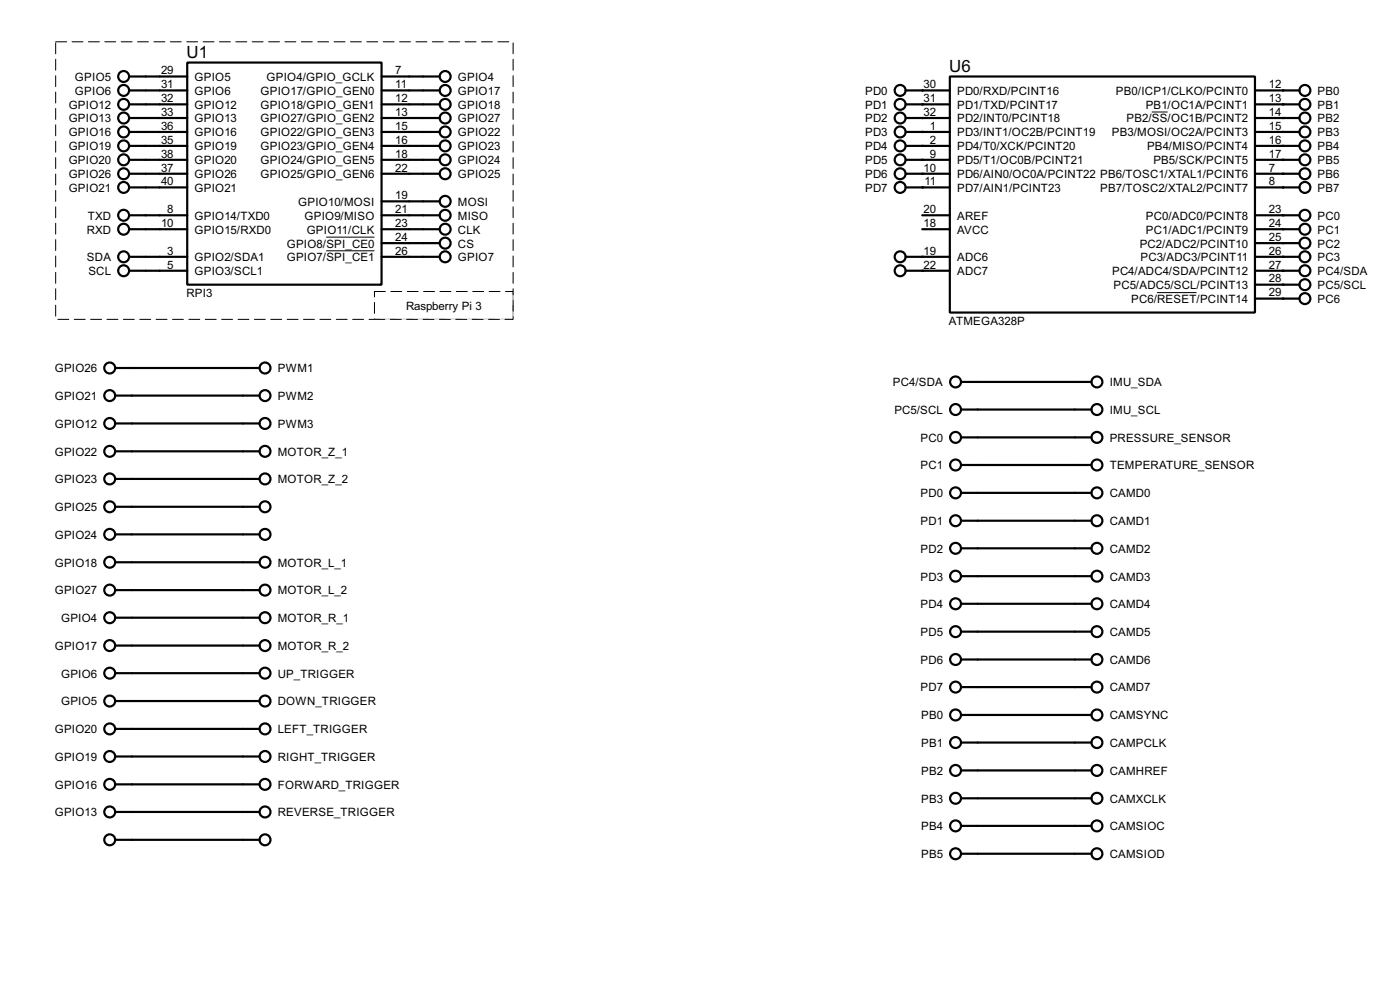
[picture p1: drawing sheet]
<svg xmlns="http://www.w3.org/2000/svg" width="256mm" height="180mm" viewBox="0 0 256 180" stroke-linecap="round" stroke-linejoin="round" font-family="sans-serif">
<g fill="none" stroke="#000" stroke-width=".4">
<path d="M23.7 14h10.6M23.7 16.6h10.6M23.7 19.1h10.6M34.3 11.5h35.6v40.6h-35.6zM69.9 14h10.7M69.9 16.6h10.7M69.9 19.1h10.7M165.9 16.6h8.1M165.9 19.1h8.1M174 14h55.9v43.2h-55.9zM229.9 16.6h8.2M229.9 19.1h8.2"/>
<path d="M23.7 21.6h10.6M23.7 24.2h10.6M23.7 26.7h10.6M23.7 29.3h10.6M23.7 31.8h10.6M23.7 34.3h10.6M23.7 39.4h10.6M69.9 21.6h10.7M69.9 24.2h10.7M69.9 26.7h10.7M69.9 29.3h10.7M69.9 31.8h10.7"/>
<path d="M69.9 39.4h10.7M69.9 36.9h10.7M165.9 21.6h8.1M165.9 24.2h8.1M165.9 26.7h8.1M165.9 29.3h8.1M165.9 31.8h8.1M165.9 34.3h8.1M169 39.4h5M229.9 21.6h8.2M229.9 24.2h8.2M229.9 26.7h8.2"/>
<path d="M229.9 29.3h8.2M229.9 31.8h8.2M229.9 34.3h8.2M229.9 39.4h8.2M23.7 47h10.6M23.7 49.6h10.6M23.7 42h10.6M69.9 47h10.7M69.9 42h10.7M69.9 44.5h10.7M165.9 47h8.1M165.9 49.6h8.1"/>
<path d="M169 42h5M229.9 47h8.2M229.9 49.6h8.2M229.9 42h8.2M229.9 44.5h8.2M229.9 52.1h8.2M229.9 54.7h8.2M21.1 67.4h26.5M21.1 72.4h26.5M21.1 77.5h26.5M176.1 69.9h23.9M176.1 75h23.9"/>
<path d="M21.1 82.6h26.5M21.1 87.7h26.5M21.1 92.8h26.5M21.1 97.8h26.5M176.1 80.1h23.9M176.1 85.1h23.9M176.1 90.2h23.9M176.1 95.3h23.9M21.1 102.9h26.5M21.1 108h26.5M21.1 113.1h26.5M21.1 118.2h26.5"/>
<path d="M176.1 100.4h23.9M176.1 105.5h23.9M176.1 110.5h23.9M176.1 115.6h23.9M21.1 123.2h26.5M21.1 128.3h26.5M21.1 133.4h26.5M21.1 138.5h26.5M176.1 120.7h23.9M176.1 125.8h23.9M176.1 130.9h23.9M176.1 135.9h23.9"/>
<path d="M21.1 143.6h26.5M21.1 148.6h26.5M21.1 153.7h26.5M176.1 141h23.9M176.1 146.1h23.9M176.1 151.2h23.9M176.1 156.3h23.9"/>
<circle cx="22.6" cy="19.1" r="1"/>
<circle cx="22.6" cy="14" r="1"/>
<circle cx="22.6" cy="16.6" r="1"/>
<circle cx="81.5" cy="14" r="1"/>
<circle cx="81.5" cy="16.6" r="1"/>
<circle cx="81.5" cy="19.1" r="1"/>
<circle cx="164.9" cy="16.6" r="1"/>
<circle cx="164.9" cy="19.1" r="1"/>
<circle cx="239" cy="16.6" r="1"/>
<circle cx="239" cy="19.1" r="1"/>
<circle cx="22.6" cy="26.7" r="1"/>
<circle cx="22.6" cy="29.3" r="1"/>
<circle cx="22.6" cy="31.8" r="1"/>
<circle cx="22.6" cy="34.3" r="1"/>
<circle cx="22.6" cy="39.4" r="1"/>
<circle cx="22.6" cy="21.6" r="1"/>
<circle cx="22.6" cy="24.2" r="1"/>
<circle cx="81.5" cy="26.7" r="1"/>
<circle cx="81.5" cy="29.3" r="1"/>
<circle cx="81.5" cy="31.8" r="1"/>
<circle cx="81.5" cy="36.9" r="1"/>
<circle cx="81.5" cy="39.4" r="1"/>
<circle cx="81.5" cy="24.2" r="1"/>
<circle cx="81.5" cy="21.6" r="1"/>
<circle cx="164.9" cy="29.3" r="1"/>
<circle cx="164.9" cy="26.7" r="1"/>
<circle cx="164.9" cy="34.3" r="1"/>
<circle cx="164.9" cy="31.8" r="1"/>
<circle cx="164.9" cy="21.6" r="1"/>
<circle cx="164.9" cy="24.2" r="1"/>
<circle cx="239" cy="31.8" r="1"/>
<circle cx="239" cy="34.3" r="1"/>
<circle cx="239" cy="29.3" r="1"/>
<circle cx="239" cy="39.4" r="1"/>
<circle cx="239" cy="26.7" r="1"/>
<circle cx="239" cy="21.6" r="1"/>
<circle cx="239" cy="24.2" r="1"/>
<circle cx="22.6" cy="42" r="1"/>
<circle cx="22.6" cy="47" r="1"/>
<circle cx="22.6" cy="49.6" r="1"/>
<circle cx="81.5" cy="42" r="1"/>
<circle cx="81.5" cy="47" r="1"/>
<circle cx="81.5" cy="44.5" r="1"/>
<circle cx="164.9" cy="49.6" r="1"/>
<circle cx="164.9" cy="47" r="1"/>
<circle cx="239" cy="49.6" r="1"/>
<circle cx="239" cy="47" r="1"/>
<circle cx="239" cy="44.5" r="1"/>
<circle cx="239" cy="42" r="1"/>
<circle cx="239" cy="52.1" r="1"/>
<circle cx="239" cy="54.7" r="1"/>
<circle cx="20.1" cy="67.4" r="1"/>
<circle cx="20.1" cy="72.4" r="1"/>
<circle cx="20.1" cy="77.5" r="1"/>
<circle cx="48.5" cy="72.4" r="1"/>
<circle cx="48.5" cy="67.4" r="1"/>
<circle cx="48.5" cy="77.5" r="1"/>
<circle cx="175" cy="75" r="1"/>
<circle cx="175" cy="69.9" r="1"/>
<circle cx="200.9" cy="75" r="1"/>
<circle cx="200.9" cy="69.9" r="1"/>
<circle cx="20.1" cy="97.8" r="1"/>
<circle cx="20.1" cy="82.6" r="1"/>
<circle cx="20.1" cy="87.7" r="1"/>
<circle cx="20.1" cy="92.8" r="1"/>
<circle cx="48.5" cy="82.6" r="1"/>
<circle cx="48.5" cy="97.8" r="1"/>
<circle cx="48.5" cy="87.7" r="1"/>
<circle cx="48.5" cy="92.8" r="1"/>
<circle cx="175" cy="85.1" r="1"/>
<circle cx="175" cy="90.2" r="1"/>
<circle cx="175" cy="95.3" r="1"/>
<circle cx="175" cy="80.1" r="1"/>
<circle cx="200.9" cy="90.2" r="1"/>
<circle cx="200.9" cy="95.3" r="1"/>
<circle cx="200.9" cy="85.1" r="1"/>
<circle cx="200.9" cy="80.1" r="1"/>
<circle cx="20.1" cy="118.2" r="1"/>
<circle cx="20.1" cy="102.9" r="1"/>
<circle cx="20.1" cy="108" r="1"/>
<circle cx="20.1" cy="113.1" r="1"/>
<circle cx="48.5" cy="118.2" r="1"/>
<circle cx="48.5" cy="102.9" r="1"/>
<circle cx="48.5" cy="113.1" r="1"/>
<circle cx="48.5" cy="108" r="1"/>
<circle cx="175" cy="110.5" r="1"/>
<circle cx="175" cy="105.5" r="1"/>
<circle cx="175" cy="100.4" r="1"/>
<circle cx="175" cy="115.6" r="1"/>
<circle cx="200.9" cy="105.5" r="1"/>
<circle cx="200.9" cy="110.5" r="1"/>
<circle cx="200.9" cy="115.6" r="1"/>
<circle cx="200.9" cy="100.4" r="1"/>
<circle cx="20.1" cy="138.5" r="1"/>
<circle cx="20.1" cy="123.2" r="1"/>
<circle cx="20.1" cy="133.4" r="1"/>
<circle cx="20.1" cy="128.3" r="1"/>
<circle cx="48.5" cy="138.5" r="1"/>
<circle cx="48.5" cy="133.4" r="1"/>
<circle cx="48.5" cy="123.2" r="1"/>
<circle cx="48.5" cy="128.3" r="1"/>
<circle cx="175" cy="130.9" r="1"/>
<circle cx="175" cy="120.7" r="1"/>
<circle cx="175" cy="135.9" r="1"/>
<circle cx="175" cy="125.8" r="1"/>
<circle cx="200.9" cy="120.7" r="1"/>
<circle cx="200.9" cy="130.9" r="1"/>
<circle cx="200.9" cy="135.9" r="1"/>
<circle cx="200.9" cy="125.8" r="1"/>
<circle cx="20.1" cy="143.6" r="1"/>
<circle cx="20.1" cy="153.7" r="1"/>
<circle cx="20.1" cy="148.6" r="1"/>
<circle cx="48.5" cy="143.6" r="1"/>
<circle cx="48.5" cy="153.7" r="1"/>
<circle cx="48.5" cy="148.6" r="1"/>
<circle cx="175" cy="146.1" r="1"/>
<circle cx="175" cy="151.2" r="1"/>
<circle cx="175" cy="141" r="1"/>
<circle cx="175" cy="156.3" r="1"/>
<circle cx="200.9" cy="146.1" r="1"/>
<circle cx="200.9" cy="141" r="1"/>
<circle cx="200.9" cy="156.3" r="1"/>
<circle cx="200.9" cy="151.2" r="1"/>
</g>
<g fill="#000">
<circle cx="169" cy="19.1" r=".2"/>
<circle cx="169" cy="16.6" r=".2"/>
<circle cx="235" cy="16.6" r=".2"/>
<circle cx="235" cy="19.1" r=".2"/>
<circle cx="169" cy="29.3" r=".2"/>
<circle cx="169" cy="31.8" r=".2"/>
<circle cx="169" cy="24.2" r=".2"/>
<circle cx="169" cy="21.6" r=".2"/>
<circle cx="169" cy="34.3" r=".2"/>
<circle cx="169" cy="26.7" r=".2"/>
<circle cx="235" cy="24.2" r=".2"/>
<circle cx="235" cy="21.6" r=".2"/>
<circle cx="235" cy="26.7" r=".2"/>
<circle cx="235" cy="31.8" r=".2"/>
<circle cx="235" cy="34.3" r=".2"/>
<circle cx="235" cy="39.4" r=".2"/>
<circle cx="235" cy="29.3" r=".2"/>
<circle cx="169" cy="49.6" r=".2"/>
<circle cx="169" cy="47" r=".2"/>
<circle cx="235" cy="44.5" r=".2"/>
<circle cx="235" cy="49.6" r=".2"/>
<circle cx="235" cy="42" r=".2"/>
<circle cx="235" cy="54.7" r=".2"/>
<circle cx="235" cy="52.1" r=".2"/>
<circle cx="235" cy="47" r=".2"/>
</g>
<path d="M211 20.5h2.9M59.8 43.4h8.8M59.8 45.9h8.8M212 53.6h7.2" fill="none" stroke="#000" stroke-width=".18"/>
<path d="M10.2 7.7h83.8v50.8h-83.8zM68.6 53.4h25.4v5.1h-25.4z" fill="none" stroke="#fff" stroke-width=".18"/>
<path d="M10.2 7.7h83.8v50.8h-83.8zM68.6 53.4h25.4v5.1h-25.4z" fill="none" stroke="#000" stroke-width=".18" stroke-dasharray="2 1"/>
<g font-size="3.5">
<text x="34.2" y="10.6">U1</text>
<text x="173.9" y="13.2">U6</text>
</g>
<g font-size="2.4">
<text x="13.7" y="14.8">GPIO5</text>
<text x="13.7" y="17.3">GPIO6</text>
<text x="29.5" y="13.6">29</text>
<text x="29.5" y="16.2">31</text>
<text x="35.6" y="14.8">GPIO5</text>
<text x="35.6" y="17.3">GPIO6</text>
<text x="47.7" y="17.3">GPIO17/GPIO_GEN0</text>
<text x="48.8" y="14.8">GPIO4/GPIO_GCLK</text>
<text x="72.4" y="13.6">7</text>
<text x="72.4" y="16.2">11</text>
<text x="83.9" y="14.8">GPIO4</text>
<text x="83.9" y="17.3">GPIO17</text>
<text x="158.5" y="17.3">PD0</text>
<text x="169.2" y="16.2">30</text>
<text x="175.3" y="17.3">PD0/RXD/PCINT16</text>
<text x="204.4" y="17.3">PB0/ICP1/CLKO/PCINT0</text>
<text x="232.5" y="16.2">12</text>
<text x="241.4" y="17.3">PB0</text>
<text x="12.6" y="19.9">GPIO12</text>
<text x="12.6" y="22.4">GPIO13</text>
<text x="29.5" y="21.2">33</text>
<text x="29.5" y="18.7">32</text>
<text x="29.5" y="23.8">36</text>
<text x="35.6" y="22.4">GPIO13</text>
<text x="35.6" y="19.9">GPIO12</text>
<text x="47.7" y="22.4">GPIO27/GPIO_GEN2</text>
<text x="47.7" y="19.9">GPIO18/GPIO_GEN1</text>
<text x="72.4" y="21.2">13</text>
<text x="72.4" y="23.8">15</text>
<text x="72.4" y="18.7">12</text>
<text x="83.9" y="19.9">GPIO18</text>
<text x="83.9" y="22.4">GPIO27</text>
<text x="158.5" y="19.9">PD1</text>
<text x="158.5" y="22.4">PD2</text>
<text x="169.2" y="21.2">32</text>
<text x="169.2" y="18.7">31</text>
<text x="170.4" y="23.8">1</text>
<text x="175.3" y="22.4">PD2/INT0/PCINT18</text>
<text x="175.3" y="19.9">PD1/TXD/PCINT17</text>
<text x="206.4" y="22.4">PB2/SS/OC1B/PCINT2</text>
<text x="209.9" y="19.9">PB1/OC1A/PCINT1</text>
<text x="232.5" y="18.7">13</text>
<text x="232.5" y="23.8">15</text>
<text x="232.5" y="21.2">14</text>
<text x="241.4" y="19.9">PB1</text>
<text x="241.4" y="22.4">PB2</text>
<text x="12.6" y="25">GPIO16</text>
<text x="12.6" y="27.5">GPIO19</text>
<text x="29.5" y="26.3">35</text>
<text x="29.5" y="28.9">38</text>
<text x="35.6" y="27.5">GPIO19</text>
<text x="35.6" y="25">GPIO16</text>
<text x="47.7" y="25">GPIO22/GPIO_GEN3</text>
<text x="47.7" y="27.5">GPIO23/GPIO_GEN4</text>
<text x="72.4" y="26.3">16</text>
<text x="72.4" y="28.9">18</text>
<text x="83.9" y="25">GPIO22</text>
<text x="83.9" y="27.5">GPIO23</text>
<text x="158.5" y="25">PD3</text>
<text x="158.5" y="27.5">PD4</text>
<text x="170.4" y="28.9">9</text>
<text x="170.4" y="26.3">2</text>
<text x="175.3" y="27.5">PD4/T0/XCK/PCINT20</text>
<text x="175.3" y="25">PD3/INT1/OC2B/PCINT19</text>
<text x="203.7" y="25">PB3/MOSI/OC2A/PCINT3</text>
<text x="210.1" y="27.5">PB4/MISO/PCINT4</text>
<text x="232.5" y="26.3">16</text>
<text x="232.5" y="28.9">17</text>
<text x="241.4" y="25">PB3</text>
<text x="241.4" y="27.5">PB4</text>
<text x="12.6" y="30">GPIO20</text>
<text x="12.6" y="32.6">GPIO26</text>
<text x="12.6" y="35.1">GPIO21</text>
<text x="29.5" y="31.4">37</text>
<text x="29.5" y="33.9">40</text>
<text x="35.6" y="32.6">GPIO26</text>
<text x="35.6" y="30">GPIO20</text>
<text x="35.6" y="35.1">GPIO21</text>
<text x="47.7" y="30">GPIO24/GPIO_GEN5</text>
<text x="47.7" y="32.6">GPIO25/GPIO_GEN6</text>
<text x="72.4" y="31.4">22</text>
<text x="83.9" y="30">GPIO24</text>
<text x="83.9" y="32.6">GPIO25</text>
<text x="158.5" y="30">PD5</text>
<text x="158.5" y="32.6">PD6</text>
<text x="158.5" y="35.1">PD7</text>
<text x="169.2" y="31.4">10</text>
<text x="169.4" y="33.9">11</text>
<text x="175.3" y="32.6">PD6/AIN0/OC0A/PCINT22 PB6/TOSC1/XTAL1/PCINT6</text>
<text x="175.3" y="30">PD5/T1/OC0B/PCINT21</text>
<text x="175.3" y="35.1">PD7/AIN1/PCINT23</text>
<text x="201.5" y="35.1">PB7/TOSC2/XTAL2/PCINT7</text>
<text x="211.3" y="30">PB5/SCK/PCINT5</text>
<text x="232.5" y="33.9">8</text>
<text x="232.5" y="31.4">7</text>
<text x="241.4" y="30">PB5</text>
<text x="241.4" y="32.6">PB6</text>
<text x="241.4" y="35.1">PB7</text>
<text x="16.1" y="40.2">TXD</text>
<text x="29.5" y="41.6">10</text>
<text x="30.7" y="39">8</text>
<text x="35.6" y="40.2">GPIO14/TXD0</text>
<text x="54.6" y="37.7">GPIO10/MOSI</text>
<text x="55.8" y="40.2">GPIO9/MISO</text>
<text x="72.4" y="36.5">19</text>
<text x="72.4" y="39">21</text>
<text x="72.4" y="41.6">23</text>
<text x="83.9" y="40.2">MISO</text>
<text x="83.9" y="37.7">MOSI</text>
<text x="169.2" y="41.6">18</text>
<text x="169.2" y="39">20</text>
<text x="175.3" y="40.2">AREF</text>
<text x="209.9" y="40.2">PC0/ADC0/PCINT8</text>
<text x="232.5" y="41.6">24</text>
<text x="232.5" y="39">23</text>
<text x="241.4" y="40.2">PC0</text>
<text x="15.9" y="42.7">RXD</text>
<text x="15.9" y="47.8">SDA</text>
<text x="30.7" y="46.6">3</text>
<text x="35.6" y="47.8">GPIO2/SDA1</text>
<text x="35.6" y="42.7">GPIO15/RXD0</text>
<text x="52.5" y="45.3">GPIO8/SPI_CE0</text>
<text x="52.5" y="47.8">GPIO7/SPI_CE1</text>
<text x="56.2" y="42.7">GPIO11/CLK</text>
<text x="72.4" y="44.1">24</text>
<text x="72.4" y="46.6">26</text>
<text x="83.9" y="47.8">GPIO7</text>
<text x="83.9" y="42.7">CLK</text>
<text x="83.9" y="45.3">CS</text>
<text x="169.2" y="46.6">19</text>
<text x="175.3" y="42.7">AVCC</text>
<text x="175.3" y="47.8">ADC6</text>
<text x="208.8" y="45.3">PC2/ADC2/PCINT10</text>
<text x="208.9" y="47.8">PC3/ADC3/PCINT11</text>
<text x="209.9" y="42.7">PC1/ADC1/PCINT9</text>
<text x="232.5" y="46.6">26</text>
<text x="232.5" y="44.1">25</text>
<text x="241.4" y="42.7">PC1</text>
<text x="241.4" y="45.3">PC2</text>
<text x="241.4" y="47.8">PC3</text>
<text x="16.2" y="50.4">SCL</text>
<text x="30.7" y="49.2">5</text>
<text x="35.6" y="50.4">GPIO3/SCL1</text>
<text x="169.2" y="49.2">22</text>
<text x="175.3" y="50.4">ADC7</text>
<text x="203.7" y="50.4">PC4/ADC4/SDA/PCINT12</text>
<text x="204" y="52.9">PC5/ADC5/SCL/PCINT13</text>
<text x="232.5" y="51.7">28</text>
<text x="232.5" y="49.2">27</text>
<text x="241.4" y="50.4">PC4/SDA</text>
<text x="241.4" y="52.9">PC5/SCL</text>
<text x="34.1" y="54.3">RPI3</text>
<text x="74.4" y="56.7">Raspberry Pi 3</text>
<text x="173.8" y="59.4">ATMEGA328P</text>
<text x="207.2" y="55.4">PC6/RESET/PCINT14</text>
<text x="232.5" y="54.3">29</text>
<text x="241.4" y="55.4">PC6</text>
<text x="10" y="68.1">GPIO26</text>
<text x="50.9" y="68.1">PWM1</text>
<text x="163.6" y="70.7">PC4/SDA</text>
<text x="203.3" y="70.7">IMU_SDA</text>
<text x="10" y="73.2">GPIO21</text>
<text x="50.9" y="73.2">PWM2</text>
<text x="163.8" y="75.8">PC5/SCL</text>
<text x="203.3" y="75.8">IMU_SCL</text>
<text x="10" y="78.3">GPIO12</text>
<text x="10" y="83.4">GPIO22</text>
<text x="50.9" y="78.3">PWM3</text>
<text x="50.9" y="83.4">MOTOR_Z_1</text>
<text x="168.6" y="80.8">PC0</text>
<text x="203.3" y="80.8">PRESSURE_SENSOR</text>
<text x="10" y="88.5">GPIO23</text>
<text x="50.9" y="88.5">MOTOR_Z_2</text>
<text x="168.6" y="85.9">PC1</text>
<text x="203.3" y="85.9">TEMPERATURE_SENSOR</text>
<text x="10" y="93.6">GPIO25</text>
<text x="168.6" y="91">PD0</text>
<text x="203.3" y="91">CAMD0</text>
<text x="10" y="98.6">GPIO24</text>
<text x="168.6" y="96.1">PD1</text>
<text x="168.6" y="101.2">PD2</text>
<text x="203.3" y="96.1">CAMD1</text>
<text x="203.3" y="101.2">CAMD2</text>
<text x="10" y="103.7">GPIO18</text>
<text x="50.9" y="103.7">MOTOR_L_1</text>
<text x="168.6" y="106.3">PD3</text>
<text x="203.3" y="106.3">CAMD3</text>
<text x="10" y="108.8">GPIO27</text>
<text x="11.2" y="113.9">GPIO4</text>
<text x="50.9" y="108.8">MOTOR_L_2</text>
<text x="50.9" y="113.9">MOTOR_R_1</text>
<text x="168.6" y="111.3">PD4</text>
<text x="203.3" y="111.3">CAMD4</text>
<text x="10" y="119">GPIO17</text>
<text x="50.9" y="119">MOTOR_R_2</text>
<text x="168.6" y="116.4">PD5</text>
<text x="203.3" y="116.4">CAMD5</text>
<text x="11.2" y="124">GPIO6</text>
<text x="50.9" y="124">UP_TRIGGER</text>
<text x="168.6" y="121.5">PD6</text>
<text x="203.3" y="121.5">CAMD6</text>
<text x="11.2" y="129.1">GPIO5</text>
<text x="50.9" y="129.1">DOWN_TRIGGER</text>
<text x="168.6" y="126.6">PD7</text>
<text x="168.7" y="131.7">PB0</text>
<text x="203.3" y="126.6">CAMD7</text>
<text x="203.3" y="131.7">CAMSYNC</text>
<text x="10" y="134.2">GPIO20</text>
<text x="50.9" y="134.2">LEFT_TRIGGER</text>
<text x="168.7" y="136.7">PB1</text>
<text x="203.3" y="136.7">CAMPCLK</text>
<text x="10" y="139.3">GPIO19</text>
<text x="50.9" y="139.3">RIGHT_TRIGGER</text>
<text x="168.7" y="141.8">PB2</text>
<text x="203.3" y="141.8">CAMHREF</text>
<text x="10" y="144.4">GPIO16</text>
<text x="10" y="149.4">GPIO13</text>
<text x="50.9" y="144.4">FORWARD_TRIGGER</text>
<text x="50.9" y="149.4">REVERSE_TRIGGER</text>
<text x="168.7" y="146.9">PB3</text>
<text x="203.3" y="146.9">CAMXCLK</text>
<text x="168.7" y="152">PB4</text>
<text x="203.3" y="152">CAMSIOC</text>
<text x="168.7" y="157.1">PB5</text>
<text x="203.3" y="157.1">CAMSIOD</text>
</g>
</svg>
